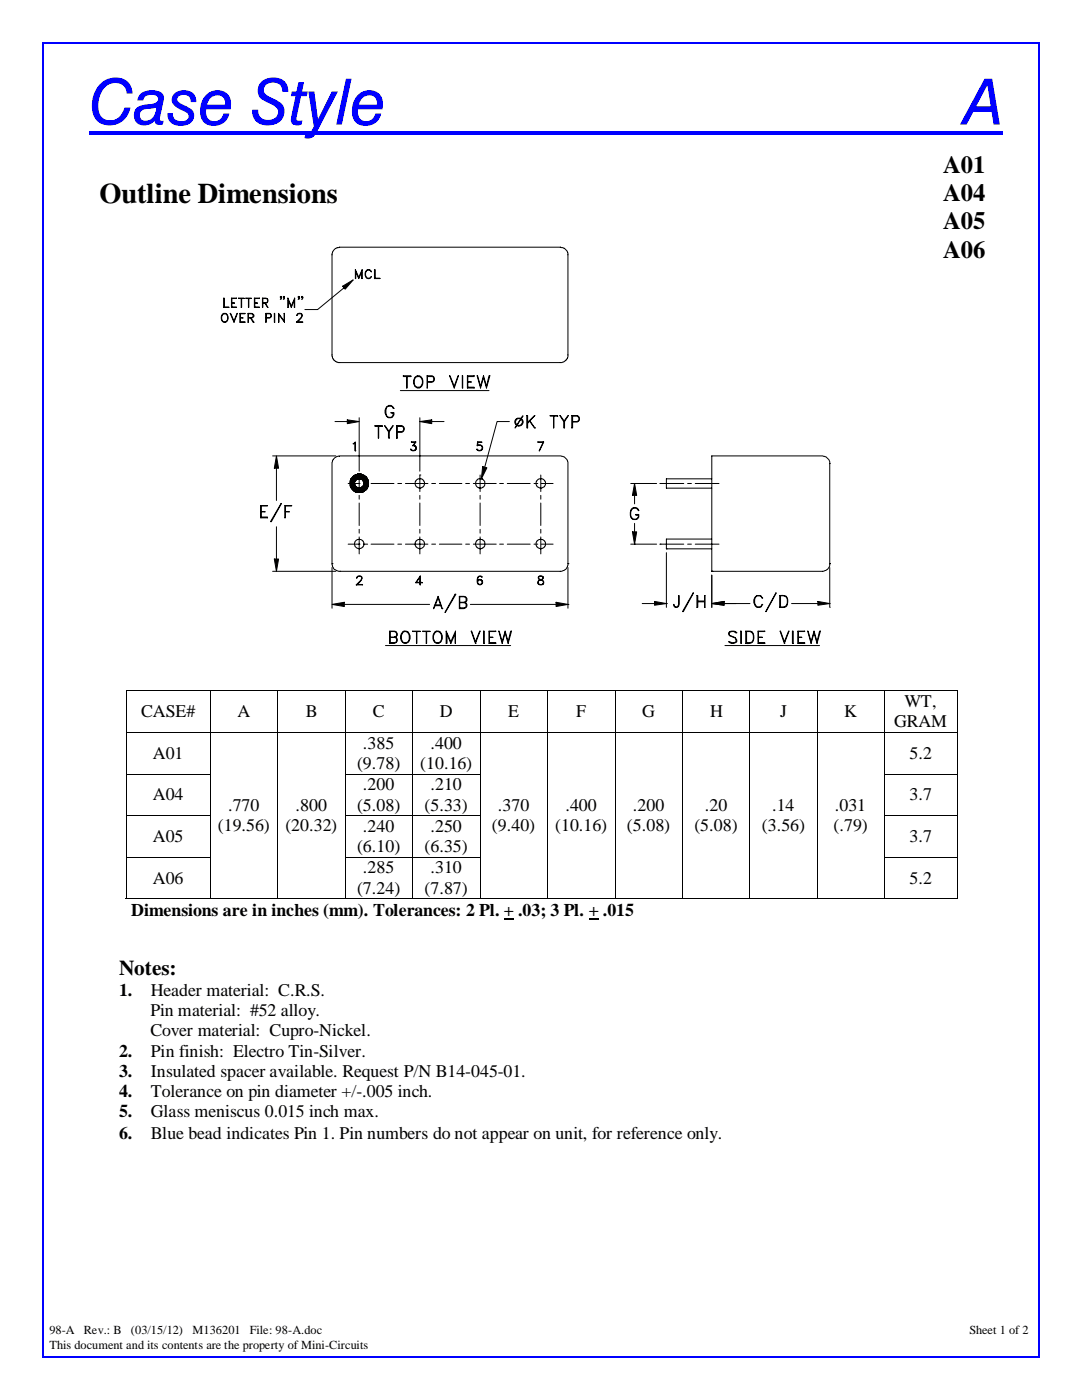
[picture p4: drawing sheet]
<svg xmlns="http://www.w3.org/2000/svg" width="216mm" height="279mm" viewBox="0 0 216 279" stroke-linecap="round" stroke-linejoin="round" font-family="sans-serif">
<path d="M17.8 26.2h182.4v.7h-182.4z" fill="#00f"/>
<g fill="#fff">
<path d="M21.2 189.5h174.7v41.2h-174.7z"/>
<path d="M23.7 136.5h174.6v50.8h-174.6z"/>
</g>
<g fill="#000">
<path d="M25.1 137.8h.2v.2h-.2zM191 137.8h.1v.2h-.1zM55.3 154.4h.2v.2h-.2zM109.2 154.4h.1v.2h-.1zM122.6 154.4h.2v.2h-.2zM136.1 154.4h.2v.2h-.2zM149.6 154.4h.1v.2h-.1zM162.9 154.4h.2v.2h-.2zM55.3 162.7h.2v.2h-.2zM55.3 171h.2v.2h-.2zM109.2 162.7h.1v.2h-.1zM109.2 171h.1v.2h-.1z"/>
<path d="M122.6 162.7h.2v.2h-.2zM122.6 171h.2v.2h-.2zM136.1 162.7h.2v.2h-.2zM136.1 171h.2v.2h-.2zM149.6 162.7h.1v.2h-.1zM149.6 171h.1v.2h-.1zM162.9 162.7h.2v.2h-.2zM162.9 171h.2v.2h-.2zM191 179.3h.1v.2h-.1zM100.5 183.3h2v.3h-2zM117.5 183.3h1.9v.3h-1.9z"/>
</g>
<g fill="none" stroke="#000" stroke-width=".2">
<path d="M25.1 137.9h166M25.2 138v8.1M42 138v8.1M55.4 138v8.1M68.9 138v8.1M82.3 138v8.1M95.8 138v8.1M109.3 138v8.1M122.7 138v8.1M136.2 138v8.1M149.6 138v8.1M163 138v8.1"/>
<path d="M176.5 138v8.1M191 138v8.1M25.1 146.2h166M25.1 154.5h16.9M25.2 146.3v8.1M25.2 154.6v8.1M42 146.3v8.1M42 154.6v8.1M55.4 146.3v8.1M55.4 154.6v8.1M68.8 154.5h27.1M68.9 146.3v8.1"/>
<path d="M68.9 154.6v8.1M82.3 146.3v8.1M82.3 154.6v8.1M95.8 146.3v8.1M95.8 154.6v8.1M109.3 146.3v8.1M109.3 154.6v8.1M122.7 146.3v8.1M122.7 154.6v8.1M136.2 146.3v8.1M136.2 154.6v8.1M149.6 146.3v8.1"/>
<path d="M149.6 154.6v8.1M163 146.3v8.1M163 154.6v8.1M176.4 154.5h14.7M176.5 146.3v8.1M176.5 154.6v8.1M191 146.3v8.1M191 154.6v8.1M25.1 162.8h16.9M25.1 171.1h16.9M25.1 179.4h16.8M25.2 162.9v8.1"/>
<path d="M25.2 171.2v8.3M42 162.9v8.1M42 171.2v8.3M42 179.4h13.3M55.4 162.9v8.1M55.4 171.2v8.3M55.5 179.4h13.3M68.8 162.8h27.1M68.8 171.1h27.1M68.9 162.9v8.1M68.9 171.2v8.3M69 179.4h13.3"/>
<path d="M82.3 162.9v8.1M82.3 171.2v8.3M82.4 179.4h13.3M95.8 162.9v8.1M95.8 171.2v8.3M95.9 179.4h13.3M109.3 162.9v8.1M109.3 171.2v8.3M109.3 179.4h13.3M122.7 162.9v8.1M122.7 171.2v8.3M122.8 179.4h13.3"/>
<path d="M136.2 162.9v8.1M136.2 171.2v8.3M136.3 179.4h13.3M149.6 162.9v8.1M149.6 171.2v8.3M149.7 179.4h13.2M163 162.9v8.1M163 171.2v8.3M163.1 179.4h13.3M176.4 162.8h14.7M176.4 171.1h14.7M176.5 162.9v8.1"/>
<path d="M176.5 171.2v8.3M176.6 179.4h14.4M191 162.9v8.1M191 171.2v8.3"/>
</g>
<path d="M31.8 47.8h146.5v82.3h-146.5z" fill="#fff"/>
<path d="M31.7 47.7h146.6v82.4h-146.6z" fill="none" stroke="#fff" stroke-width=".2"/>
<g fill="none" stroke="#000" stroke-width=".2">
<path d="M44.7 59.5v1.8l1 .1h-1zM46.2 59.5h1l-.9 .1v1.7l.9 .1h-1zM47.6 59.5l1.1 .1zM48.1 59.6v1.8l.1-1.8M49.1 59.5l1.1 .1zM49.6 59.6v1.8l.1-1.8M50.8 59.5h1l-1 .1v1.7l1 .1h-1zM56 59.2l.1 .1zM56.1 59.7l.1-.4h-.3l.1-.1h.2v.3l-.3 .2M56.1 59.4l.1 .1M56.6 59.2l.1 .1zM56.7 59.7l.1-.4-.2 .1v-.2h.2v.3l-.3 .2"/>
<path d="M56.7 59.4l.1 .1M57.4 59.5l.7 1.6 .7-1.6v1.9l-.1-1.5-.6 1.5-.6-1.5-.1 1.5zM59.6 59.2v.1zM59.6 59.2h.1M59.6 59.4l.2 .1M59.7 59.7v-.4h-.2l.1-.1h.1v.3l-.2 .2M60.2 59.2l.1 .1zM60.3 59.7l.1-.4h-.2v-.1h.2v.3l-.2 .2M60.3 59.4l.1 .1M66.6 49.9l.3-.3 .8-.3h44.2l.7 .2 .7 .9-.1 21.1-.4 .5-.7 .4-44.9-.1-.7-.5-.2-.6v-20.6zM68.4 57.1l2.1-1.2-1.6 1.8zM68.6 57.5l-5.2 4.3h-2.6"/>
<path d="M70.9 53.8l.7 1.5 .7-1.5v1.8l-.1-1.4-.6 1.4-.6-1.4-.1 1.4zM73 54.1l.6-.3 .5 .4a.62 .62 0 0 0-.7-.3 .62 .62 0 0 0-.5 .6 .76 .76 0 0 0 .8 1l.4-.3a.65 .65 0 0 1-.7 .4 .65 .65 0 0 1-.5-.7zM74.7 55.6h1.1l-.9-.1v-1.7h-.2l.1 1.8M44.5 62.6a.85 .85 0 0 1 1 .4 .85 .85 0 0 1-.2 1.1 .66 .66 0 0 1-.7 .2 .66 .66 0 0 1-.4-.7v-.4zM44.5 62.7a.61 .61 0 0 1 .9 .5 .76 .76 0 0 1-.7 1 .93 .93 0 0 1-.2-1.5zM45.9 62.5l.8 1.6 .7-1.6-.7 1.8zM46.3 60.4h.5l-.5 .1M47.9 62.5h1l-.9 .1v1.6l.9 .1h-1zM48 63.4h.5l-.5 .1M49.6 63.4l.8-.1v-.6l-.8-.1-.1 1.7v-1.8h.7l.5 .4v.2l-.3 .3-.8 .1M50 63.5l.5 .8h.2l-.6-.8M50.8 60.4h.5l-.5 .1"/>
<path d="M52.5 60.4h.5a.43 .43 0 0 0 .4-.4 .43 .43 0 0 0-.4-.4h-.5l-.1 1.8v-1.9l.9 .1 .2 .2-.1 .4a.81 .81 0 0 1-.9 .3M52.9 60.5l.6 .9-.5-.9M53.1 63.4l.9-.1v-.6l-.9-.1-.1 1.7v-1.8h.8l.3 .2v.4l-.1 .3-.9 .1M54.7 62.5l.1 1.8zM55.6 62.5l1.1 1.6 .1-1.6v1.8l-1.1-1.5-.1 1.5zM59.2 64.2l1.2 .1h-1.3l.9-.8a.55 .55 0 0 0 .2-.8l-.6-.1-.4 .4a.57 .57 0 0 1 .5-.5 .57 .57 0 0 1 .6 .3v.4l-.4 .5-.7 .6M79.9 77.9h17.7M80.5 75h1.5v.2h-1.5zM81.2 75.2v2.2v-2.2M82.8 75.3l.5-.3a1.26 1.26 0 0 1 1.1 .8 1.26 1.26 0 0 1-.4 1.4l-.3 .2a1.3 1.3 0 0 1-.9-2.1zM83 75.2h.9l.4 .7v.6l-.4 .7a.84 .84 0 0 1-1.2-.7l.1-.9zM85.3 76.2h.9a.6 .6 0 0 0 .3-1h-1.2l-.1 2.2v-2.4h1l.3 .2 .2 .3-.1 .4a1.13 1.13 0 0 1-1.3 .4"/>
<path d="M89.7 75l.9 2.1 .9-2.1-.9 2.4zM92.2 75l.1 2.4zM93.3 75h1.3v.2h-1.3v2.1h1.3v.1h-1.3zM93.3 76.2h.7l-.7 .1M95.2 75l.7 2.1 .6-2.1 .6 2.1 .5-2.1h.1l-.6 2.4-.6-2.1-.6 2.1zM54.4 91h12.6M55.2 91l.4 2.4h-.9zM55.2 93.4v6.5M66.7 91.5l.9-.5h44.2a1.98 1.98 0 0 1 1.4 .8l.1 .4v20.6l-.1 .4a1.1 1.1 0 0 1-1 .7l-44.7 .1-.3-.2a1.23 1.23 0 0 1-.9-1.3v-20.2zM66.8 84.1h2.5M69.3 83.8l2.4 .3-2.4 .5zM69.5 96.5h2.3"/>
<path d="M69.8 96.5l.9-.1zM69.8 96.5l.9 .1zM69.9 96.3l.8 .1-.9 .1zM69.9 96.3l.8-.1v.2zM69.9 96.2h.8zM69.9 96.2h.9zM69.9 96.2l.9-.1zM69.9 96.1h.9l-.9 .1zM69.9 96.1l.9-.1zM69.9 96h.9zM69.9 96l1.1-.1zM69.9 97h1z"/>
<path d="M69.9 96.8l.9 .1-.9 .1zM69.9 96.8l.9 .1zM69.9 96.8l.9-.1zM69.9 96.7h.9zM69.9 96.6l.8 .1h-.8zM69.9 96.6l.8 .1zM70 95.8l1 .1-1.1 .1zM70 95.8l1 .1zM70 95.8l1.1-.1zM70 95.7h1.1zM70 95.7l1.2-.1zM70 95.7l1.3-.1z"/>
<path d="M70 97.3h1.2zM70 97.3l1.1-.1zM70 97.1l1 .1-1 .1zM70 97.1l1 .1zM70 97.1h1zM70.1 95.6h1.2l-1.3 .1zM70.1 97.3h1.3zM70.1 97.3h1.2zM70.1 97.3h1.1zM70.1 95.5h3.2zM70.1 95.5l1.6 .1h-1.6zM70.1 95.5l3.1-.1z"/>
<path d="M70.1 97.4l1.6 .9-1.5-.7zM70.1 97.4h1.6v.9zM70.1 97.4h1.6zM70.1 97.4h1.5zM70.1 97.4h1.4zM70.1 95.5h3.2M70.1 95.4h3.2M70.2 95.4l2.9-.2 .1 .2zM70.2 97.6l1.5 .7zM70.2 95.3h3M70.3 95.2h2.8l-2.9 .2zM70.3 95.2h2.8z"/>
<path d="M70.3 95.2l2.7-.1zM70.3 97.7l1.4 .6zM70.3 95.2h2.8M70.4 95.1h2.6zM70.4 97.8l1.3 .5zM70.4 95.1h2.6M70.5 88.5l.4-.3 .1 1.8h-.2v-1.6zM70.5 95.1h2.4h-2.5zM70.5 95.1h2.4zM70.5 97.8l1.2 .5zM70.5 95h2.4M70.6 95h2.2l-2.3 .1z"/>
<path d="M70.6 95h2.2zM70.6 95l2.1-.1zM70.6 97.9l1.1 .4zM70.6 94.9h2.2M70.7 94.9h2zM70.7 94.9h1.9zM70.7 98l1 .3zM70.7 94.9h2M70.8 94.9h1.8zM70.8 94.9l1.6-.1zM70.8 98.1l.9 .2zM70.9 96h-1h1"/>
<path d="M70.9 94.8h1.5zM70.9 94.8l1.4-.1zM70.9 98.2l.8 .1zM71.1 94.7h1.2zM71.1 94.7h1.1zM71.1 98.2l.6 .1zM71.2 94.7h1zM71.2 94.7l.9-.1zM71.2 98.3h.5h-.5M71.3 94.6h.8zM71.3 94.6h.6zM71.3 98.3h.4h-.4"/>
<path d="M71.4 95.6h-1.3h1.3M71.4 94.6h.5zM71.4 94.6h.4zM71.4 98.3h.3h-.3M71.5 95.6h-1.4h1.4M71.6 95.6h-1.5h1.5M71.6 94.6h.2zM71.7 94.8h.1M71.7 98.3l.6-.1zM71.7 98.3l.7-.1zM71.7 98.3l.9-.2zM71.7 98.3l1-.3z"/>
<path d="M71.7 98.3l1.1-.4zM71.7 98.3l1.2-.5zM71.7 98.3l1.3-.5zM71.7 98.3l1.4-.6zM71.7 98.3l1.5-.7zM71.7 98.3l1.6-.9-.1 .2zM71.7 97.4h1.6l-1.6 .9zM71.7 97.4h1.6zM71.7 95.6h-1.6h1.6M71.7 95.6h1.6h-1.6M71.7 95.6l1.6-.1zM71.7 83.4v10.6"/>
<path d="M71.7 94.8v3.3M71.7 98.9v.7M71.8 97.4h1.5zM71.8 95.6h1.5h-1.5M71.9 98.3h-.2h.2M71.9 97.3l1.4 .1zM71.9 97.3h1.4zM71.9 95.6h1.4h-1.4M72 97.3h1.3zM72 95.6l1.4 .1zM72 95.6h1.3l.1 .1zM72.1 98.3h-.4h.4"/>
<path d="M72.1 97.3h1.2zM72.1 95.6l1.3 .1zM72.2 98.3h-.5h.5M72.2 97.3h1.2zM72.2 95.6l1.2 .1zM72.3 97.2l1.1 .1zM72.3 95.7l1.1 .1zM72.3 97.2l1.1-.1v.2zM72.3 95.8h1.1zM72.4 97.1h1l-1.1 .1zM72.4 97l1 .1zM72.4 97h1z"/>
<path d="M72.4 96h1h-1M72.4 95.9l1 .1zM72.4 95.9l1-.1v.2zM72.5 96.9l.9-.1v.2zM72.5 96.8h.9zM72.5 96.1l1 .1zM72.5 96.1h.9l.1 .1zM72.5 96l.9 .1zM72.6 96.7l.8 .1h-.9zM72.6 96.7h.9zM72.6 96.7l.9-.1v.1zM72.6 96.6h.9z"/>
<path d="M72.6 96.5h.9zM72.6 96.6l.9-.1zM72.6 96.4l.9 .1zM72.6 96.4l.9-.1v.2zM72.6 96.2l.9 .1-.9 .1zM72.6 96.2l.9 .1zM72.6 96.2h.9zM72.6 96.5h.8M74 96.5h4.6M74.8 85l1.5 .1zM75.5 85.1v2.3l.1-2.3M77.1 81.3l.4-.4a1 1 0 0 1 1.1 .6h-.2v-.2a.97 .97 0 0 0-1.2 0l-.2 .5a1.34 1.34 0 0 0 .5 1.5h.5a.67 .67 0 0 0 .4-.9h-.4h.6v.4l-.3 .5a1.13 1.13 0 0 1-1.3-.4 1.13 1.13 0 0 1 0-1.4z"/>
<path d="M77.6 86.2l.8-1.2-.7 1.2v1.2h-.2v-1.2l-.8-1.2 1 1.2M79.3 86.2h.9l.4-.5v-.3l-.4-.3h-.9v2.3h-.2v-2.4h1.1a.67 .67 0 0 1 .5 .6 .67 .67 0 0 1-.5 .6h-.9M79.4 96.5h.7M80.9 96.5h4.5M82 89.7l.3 .2M82.4 88.9a.59 .59 0 0 1 .7 .5 .59 .59 0 0 1-.5 .6 .59 .59 0 0 1-.7-.4h.1a.57 .57 0 0 0 .5 .3 .57 .57 0 0 0 .5-.4M82.7 89l.3 .4-.1 .3-.2 .2M82.9 88.3l-.8-.1h.9l-.6 .8M82.9 88.2l-.6 .8h.5l.2 .3M83.8 84.1l2.3-.3v.8zM83.8 94.8h.1M83.8 84.1h.1"/>
<path d="M83.8 83.4v10.6M83.8 94.8v3.3M83.8 98.9v.7M86.1 96.5h.8M86.1 84.1h2.5M87.7 96.5h4.5M92.9 96.5h.8M94.4 96.5h4.6M95.2 89.7l.3 .2M95.6 97.3h.1M95.8 94.8v3.3M95.8 98.9v.7"/>
<path d="M95.9 88.9a.55 .55 0 0 1 .3 .5 .55 .55 0 0 1-.3 .5M96.1 95.6h.1M96.2 89.2a.72 .72 0 0 0-1-.2l.1-.8h.8l-.7 .1-.1 .6a.64 .64 0 0 1 .9 .1 .64 .64 0 0 1-.2 .9 .64 .64 0 0 1-.9-.3h.1a.57 .57 0 0 0 .5 .3 .57 .57 0 0 0 .5-.4M96.3 93.1l.9 .3-1.1 2.2zM96.7 96.5a.91 .91 0 0 0-.4-.9 .91 .91 0 0 0-1 0 .95 .95 0 0 0-.3 1.3 .95 .95 0 0 0 1.1 .4l.5-.3 .2-.5M99.7 96.5h.8M101.2 96.5h4.6M101.6 84.1h-2.4l-2.5 9.1M104.3 83l-1.6 2.4zM105.1 82.9h.2v2.5h-.2zM105.3 84.3l1.4-1.4-1.4 1.6M105.6 84l1 1.4h.2l-1.1-1.4"/>
<path d="M106.6 96.5h.7M107.9 94.8v3.3M107.9 98.9v.7M108 96.5h2.4M108.4 88.2l-.8 1.8 .9-1.8h-1.2l1.1 .1M109.8 82.9l1.5 .1zM110.4 83v2.4l.1-2.4M112.5 84.1l.9-1.2-.8 1.2v1.3h-.1v-1.3l-.8-1.2 .9 1.2M114.3 84.1h.9l.3-.3-.1-.6-.2-.2h-.9v2.4h-.2v-2.5h1.1a.68 .68 0 0 1 .4 .7 .68 .68 0 0 1-.4 .6h-.9M125.9 96.5h5.1M126.6 96.5l.4 2.4h-.8zM126.6 98.9v1.7"/>
<path d="M131.7 96.5h.1M131.7 96.5h4.7M137.2 96.5h.8M138.7 96.5h4.8M142 95.6h-9v1.8h9M165.6 92.5a1.44 1.44 0 0 0-1.5-1.5h-22.1v23M165.6 92.5v20a1.57 1.57 0 0 1-1.5 1.5h-22.1M52 100.9h1.4l-1.3 .1v2.2h1.3v.1h-1.4zM52.1 102.1h.8l-.8 .1M54.4 114h12.6M54.7 111.6h.9l-.4 2.4zM55.2 105.1v6.5"/>
<path d="M56.1 100.5l-2 3.6h-.1zM56.9 100.9h1.3l-1.3 .1v2.3zM56.9 102.1h.8l-.8 .1M66.3 112.5h.1M66.3 113.3v8.1M67.8 114h.1M69.5 108.6h2.3M71.2 116.6l1.1 .1h-1.2l.8-.8a.55 .55 0 0 0 .2-.8l-.6-.1-.3 .4a.57 .57 0 0 1 .5-.5 .57 .57 0 0 1 .5 .3v.4l-.3 .5-.7 .6M71.7 100.4v4.5M71.7 105.6v.8M71.7 107.2v3.3M72.6 108.6h.8"/>
<path d="M74 108.6h4.6M79.4 108.6h.7M80.9 108.6h4.5M83 116.2l1.3 .1h-1.4l1-1.4v1.8l-.1-1.5-.8 1.1M83.8 100.4v4.5M83.8 105.6v.8M83.8 107.2v3.3M86.1 108.6h.8M87.4 119l.9 2.5h-.1l-.8-2.1-.9 2.1zM87.7 108.6h4.5M90.8 118.6h.2l-2.2 3.6zM92.9 108.6h.8"/>
<path d="M94.4 108.6h4.6M95.3 116.3l.4 .3h.4l.1-.3M95.3 116l.4-.3 .4 .1 .1 .2M95.5 115.1h.6M95.5 115a1.6 1.6 0 0 0-.1 1.5l.2 .1M95.6 115.7l-.3 .4M95.8 100.4v4.5M95.8 105.6v.8M95.8 107.2v3.3M95.9 115.7l.3 .4-.1 .4-.2 .1M96.1 115l.1 .2a.52 .52 0 0 0-.7-.2 1.06 1.06 0 0 0 .2 1.7 .55 .55 0 0 0 .6-.8 .55 .55 0 0 0-1 0M96.7 108.6v-.4a.97 .97 0 0 0-1.5-.4 .97 .97 0 0 0 0 1.5 .97 .97 0 0 0 1.5-.4l.1-.3"/>
<path d="M99.7 108.6h.8M101.2 108.6h4.6M106.6 108.6h.7M107.4 116.5l.3 .1M107.5 115v.5l.7 .4 .2 .5a.6 .6 0 0 1-1 0l.1-.4 .8-.4 .1-.3-.2-.3zM107.5 115.1h.8M107.6 115l-.1 .3 .2 .3a.58 .58 0 0 1 .8 .6 .58 .58 0 0 1-.8 .5 .51 .51 0 0 1-.4-.5 .51 .51 0 0 1 .4-.5l.4-.1a.36 .36 0 0 0 .1-.6M107.9 100.4v4.5M107.9 105.6v.8M107.9 107.2v3.3M108 108.6h2.4M108.4 116.5l-.2 .1"/>
<path d="M113.3 112.5h.1M113.3 113.3v8.1M125.9 108.6h5.1M125.9 101.7a.85 .85 0 0 1 .9-.4 .85 .85 0 0 1 .7 .6 .86 .86 0 0 0-1.1-.5 .86 .86 0 0 0-.6 1.1 .81 .81 0 0 0 .6 1.1 .81 .81 0 0 0 1-.8h-.5v-.1h.6a.86 .86 0 0 1-.8 1 .86 .86 0 0 1-.9-.9zM126.2 106.1h.8l-.4 2.5zM126.6 108.6h.1M126.6 104.5v1.6M131.7 108.6h.1M131.7 108.6h4.7M133 109.5h.1M133 110.3v10.9M133 109.5h9"/>
<path d="M135.4 118.8v2.2a.54 .54 0 0 1-.9 0l-.1-.4 .2 .4 .5 .1 .3-.5zM137.2 108.6h.8M138.3 118.3l-1.9 3.8h-.2zM138.7 108.6h4.8M139.1 118.8h.1v2.4h-.1zM139.2 119.9h1.4M140.6 118.8l.1 2.4zM142 114h.1M142 114.8v6.4M142 107.6h-9v1.9M150.7 119.2l.4-.4h.5l.2 .1 .4 .5h-.2l-.2-.4-.7-.1a1.38 1.38 0 0 0 0 2.2h.5l.4-.5h.2l-.4 .5h-.9a1.63 1.63 0 0 1-.2-1.9zM154.8 118.3l-2 3.8z"/>
<path d="M155.6 118.8a1.19 1.19 0 0 1 1.6 .9 1.14 1.14 0 0 1-1 1.5h-.6zM155.7 118.9a1.13 1.13 0 0 1 1.5 1.1 1.13 1.13 0 0 1-1.5 1.1zM165.6 113.3v7.9M66.3 120.6l2.4-.4v.8zM68.7 120.6h17M76.9 128.8h25M77.9 127.1h.8a.6 .6 0 0 1 .6 .5 .6 .6 0 0 1-.3 .6l-.3 .2h-.9v-2.4h.9a.64 .64 0 0 1 .6 .6 .64 .64 0 0 1-.6 .6M78.7 127.1l.4-.3-.1-.6-.3-.2h-.8v2.2h1.1v-.9l-1.1-.1M80.4 126a1.13 1.13 0 0 1 1.3 .4 1.13 1.13 0 0 1 0 1.4l-.1 .3-.5 .3a1.2 1.2 0 0 1-1-1.9zM80.4 126.2a.78 .78 0 0 1 .9-.1 .78 .78 0 0 1 .4 .8v.6a.81 .81 0 0 1-1.3 .7l-.3-.7v-.6zM82.3 126h1.6zM83.1 126v2.4l.1-2.4"/>
<path d="M84.4 126h1.4zM85 126v2.4l.1-2.4M86.7 120.9h1.4M86.8 126a1.13 1.13 0 0 1 1.3 .4 1.13 1.13 0 0 1 0 1.4 .86 .86 0 0 1-1.3 .4 1.54 1.54 0 0 1 0-2.2zM86.8 120.7h1.1M87.2 126a1.33 1.33 0 0 0-.4 2.2 .84 .84 0 0 0 1.3-.7 1.06 1.06 0 0 0-.9-1.5M89 126l1 2.1 .9-2.1v2.4l-.1-1.9-.8 1.9-.8-1.9v1.9h-.2zM91.7 120.2h.9a.6 .6 0 0 1 .6 .4 .6 .6 0 0 1-.3 .7l-.3 .2h-.9v-2.5h.9a.64 .64 0 0 1 .4 1l-.1 .2-.3 .1M92.6 120.2l.4-.3-.1-.6-.3-.2h-.9v2.2l1.2-.1v-.8l-1.2-.1M93.9 120.6h17.1M94 126l.9 2.1 .9-2.1-.8 2.4zM96.5 126h.1v2.4h-.1z"/>
<path d="M97.6 126h1.3h-1.2v2.2h1.2v.2h-1.3zM97.7 127.1h.6l-.6 .1M99.5 126l.7 2.1 .6-2.1 .6 2.1 .5-2.1h.2l-.7 2.4-.6-2.1-.6 2.1zM111 120.2l2.3 .4-2.3 .4zM113.3 120.6h.1M128.1 120.5h2.5M130.6 120l2.4 .5-2.4 .3zM133 120.5h.1M139.2 120.1h1.4M142 120.5l2.5-.5v.8zM144.5 120.5h5.1M144.7 128.8h18.8"/>
<path d="M145.6 126a1.26 1.26 0 0 1 1.4 .3h-.2a.8 .8 0 0 0-1.3 0l.1 .5a2.18 2.18 0 0 1 1.4 .9v.4a1.1 1.1 0 0 1-1.6 0l.9 .2 .6-.2a.67 .67 0 0 0-.5-.9l-.6-.2a.49 .49 0 0 1-.4-.7zM147.8 126h.2v2.4h-.2zM148.8 126a1.15 1.15 0 0 1 1.6 .9 1.2 1.2 0 0 1-.3 1.3 1.2 1.2 0 0 1-1.3 .2zM149 126a1.2 1.2 0 0 1 1.3 .7 1.2 1.2 0 0 1-.3 1.5h-1zM151.3 126h1.3h-1.3v2.2h1.3v.2h-1.3zM151.3 127.1h.8l-.8 .1M155.7 126l.8 2.1 .9-2.1-.8 2.4zM157.9 120.5h5.3M158.1 126h.2v2.4h-.2zM159.2 126h1.4h-1.3v2.2h1.3v.2h-1.4zM159.3 127.1h.7l-.7 .1M161.2 126l.6 2.1 .6-2.1 .6 2.1 .5-2.1h.2l-.7 2.4-.6-2.1-.6 2.1z"/>
<path d="M163.2 120l2.4 .5-2.4 .3zM165.6 120.5h.1"/>
<circle cx="71.7" cy="96.5" r="1.87"/>
<circle cx="71.7" cy="96.5" r=".91"/>
<circle cx="83.8" cy="96.4" r=".93"/>
<circle cx="103.5" cy="84.2" r=".81"/>
<circle cx="103.6" cy="84.2" r=".71"/>
<circle cx="107.9" cy="96.5" r=".92"/>
<circle cx="71.7" cy="108.6" r=".95"/>
<circle cx="83.8" cy="108.5" r=".92"/>
<circle cx="107.9" cy="108.6" r=".92"/>
</g>
<g fill="#000">
<path d="M68.4 57.1l2.1-1.2-1.6 1.8zM55.2 91l.4 2.4h-.9zM69.3 83.8l2.4 .3-2.4 .5zM69.9 96.3l.8 .1-.8 .1zM69.9 96.2l.8 .1zM69.9 96.1h.9l-.9 .1zM69.9 96l.9 .1zM69.9 97h1zM69.9 96.8l.9 .1-.9 .1zM69.9 96.7h.9zM69.9 96.6l.8 .1h-.8zM69.9 96.5l.8 .1z"/>
<path d="M70 95.8l1 .1-1.1 .1zM70 95.7h1.1zM70 97.3h1.2zM70 97.1l1 .1-1 .1zM70.1 95.6h1.2l-1.3 .1zM70.1 97.3h1.3l-1.3 .2zM70.1 95.5l1.6 .1h-1.6zM70.1 97.5l1.6 .9zM70.2 97.6l1.5 .8zM70.3 97.7l1.4 .7zM70.4 97.8l1.3 .6zM70.5 97.8l1.2 .6z"/>
<path d="M70.6 97.9l1.1 .5zM70.7 98l1 .4zM69.9 96.5l.8-.1zM69.9 96.3l.8 .1zM69.9 96.6l.8 .1zM69.9 96.2h.9zM69.9 96.2l.9-.1v.1zM69.9 96.1h.9zM70.7 94.9h1.9zM70.8 98.1l.9 .3zM69.9 96.8l.9 .1zM69.9 96.8l.9-.1z"/>
<path d="M69.9 96h1zM70.8 94.9l1.6-.1zM70.9 98.2l.8 .2zM70 97.1h1zM69.9 96l1.1-.1zM70 95.8l1 .1zM70 97.3l1.1-.1zM70 97.1l1 .1zM70 95.8l1.1-.1zM70.9 94.8l1.4-.1zM71.1 98.2l.6 .2zM70 95.7l1.2-.1z"/>
<path d="M71.1 94.7h1.1zM71.2 98.3l.5 .1zM70.1 97.3h1.1zM70.1 97.3h1.2zM70 95.7l1.3-.1zM71.2 94.7l.9-.1zM71.3 98.3l.4 .1zM70.1 97.3h1.3zM70.1 95.6h1.3zM71.3 94.6h.6zM71.4 98.3l.3 .1zM70.1 97.5l1.4-.1z"/>
<path d="M70.1 95.6h1.4zM70.1 97.5l1.5-.1zM70.1 95.6h1.5zM71.4 94.6h.4zM70.1 97.5l1.6-.1zM71.7 97.4l1.6 .1-1.6 .9zM70.1 95.6h1.6zM71.7 95.6h1.6zM71.6 94.6h.2zM70.1 97.5l1.6-.1v1zM71.7 97.4l1.6 .1zM71.8 95.6h1.5z"/>
<path d="M71.8 97.4l1.5 .1zM71.4 94.6h.5zM71.7 98.4l.2-.1zM71.9 95.6h1.4zM71.3 94.6h.8zM71.9 97.3h1.4zM72 95.6l1.4 .1zM71.7 98.4l.4-.1zM72 97.3h1.3zM72.1 95.6l1.3 .1zM71.2 94.7h1zM71.7 98.4l.5-.1z"/>
<path d="M72.1 97.3h1.2zM72.2 95.6l1.2 .1zM71.1 94.7h1.2zM72.2 97.3h1.2zM72.3 95.7l1.1 .1zM71.7 98.4l.6-.2zM72.3 97.2l1.1 .1zM72.3 95.8h1.1zM70.9 94.8h1.5zM71.7 98.4l.7-.2zM72.4 97.1h1l-1.1 .1zM72.4 97l1 .1z"/>
<path d="M72.4 96h1zM72.4 95.9l1 .1zM70.8 94.9h1.8zM72.4 97h1zM72.5 96.8h.9zM72.5 96.1l1 .1h-.9zM72.5 96.1h.9zM71.7 98.4l.9-.3zM72.6 96.7l.8 .1h-.9zM72.6 96.7h.9zM72.6 96.6h.9zM72.6 96.5h.9z"/>
<path d="M72.6 96.4l.9 .1zM72.6 96.3h.9zM72.6 96.2h.9zM71.7 98.4l1-.4zM71.7 98.4l1.1-.5zM71.7 98.4l1.2-.6zM71.7 98.4l1.3-.6zM71.7 98.4l1.4-.7zM71.7 98.4l1.5-.8zM71.7 98.4l1.6-.9zM71.9 97.3h1.4v.2zM72 95.6h1.3l.1 .1z"/>
<path d="M71.7 95.6l1.6-.1zM72.3 97.2l1.1-.1v.2zM72.5 96.9l.9-.1v.2zM72.5 96.1h.9l.1 .1zM72.5 96.1l.9-.1zM72.4 95.9l1-.1v.2zM72.6 96.7l.9-.1v.1zM72.6 96.6l.9-.1zM72.6 96.4l.9-.1v.2zM72.6 96.3l.9-.1zM83.8 84.1l2.3-.3v.8zM96.3 93.1l.9 .3-1.1 2.2z"/>
<path d="M126.6 96.5l.4 2.4h-.8zM54.7 111.6h.9l-.4 2.4zM126.2 106.1h.8l-.4 2.5zM66.3 120.6l2.4-.4v.8zM111 120.2l2.3 .4-2.3 .4zM130.6 120l2.4 .5-2.4 .3zM142 120.5l2.5-.5v.8zM163.2 120l2.4 .5-2.4 .3z"/>
</g>
<path d="M55.2 91v.1zM67.8 91l.1 .1z" fill="#000"/>
<path d="M8.5 8.4h.3v.3h-.3z" fill="#00f"/>
<path d="M8.5 8.6h199" fill="none" stroke="#00f" stroke-width=".25"/>
<path d="M207.2 8.4h.3v.3h-.3z" fill="#00f"/>
<path d="M8.6 8.7v262M207.3 8.7v262" fill="none" stroke="#00f" stroke-width=".25"/>
<path d="M8.5 270.7h.3v.2h-.3z" fill="#00f"/>
<path d="M8.5 270.8h199" fill="none" stroke="#00f" stroke-width=".25"/>
<path d="M207.2 270.7h.3v.2h-.3z" fill="#00f"/>
<g font-size="12.7" fill="#00f">
<text x="17.8" y="24.9">Case Style</text>
<text x="192.5" y="24.9">A</text>
</g>
<text font-size="5.7" x="19.9" y="40.6">Outline Dimensions</text>
<g font-size="4.9">
<text x="188.2" y="34.4">A01</text>
<text x="188.2" y="40.1">A04</text>
<text x="188.2" y="45.8">A05</text>
<text x="188.2" y="51.5">A06</text>
</g>
<text font-size="4.2" x="23.7" y="194.6">Notes:</text>
<g font-size="3.6">
<text x="28.2" y="143.1">CASE#</text>
<text x="47.4" y="143.1">A</text>
<text x="61" y="143.1">B</text>
<text x="74.4" y="143.1">C</text>
<text x="87.8" y="143.1">D</text>
<text x="101.4" y="143.1">E</text>
<text x="114.9" y="143.1">F</text>
<text x="128.1" y="143.1">G</text>
<text x="141.7" y="143.1">H</text>
<text x="155.7" y="143.1">J</text>
<text x="168.4" y="143.1">K</text>
<text x="180.5" y="141.1">WT,</text>
<text x="72.4" y="149.4">.385</text>
<text x="85.9" y="149.4">.400</text>
<text x="178.4" y="145.2">GRAM</text>
<text x="30.5" y="151.4">A01</text>
<text x="71.2" y="153.5">(9.78)</text>
<text x="83.9" y="153.5">(10.16)</text>
<text x="181.5" y="151.4">5.2</text>
<text x="30.5" y="159.7">A04</text>
<text x="45.5" y="161.8">.770</text>
<text x="59" y="161.8">.800</text>
<text x="71.2" y="161.8">(5.08)</text>
<text x="72.4" y="157.7">.200</text>
<text x="84.7" y="161.8">(5.33)</text>
<text x="85.9" y="157.7">.210</text>
<text x="99.4" y="161.8">.370</text>
<text x="112.8" y="161.8">.400</text>
<text x="126.3" y="161.8">.200</text>
<text x="140.7" y="161.8">.20</text>
<text x="154.1" y="161.8">.14</text>
<text x="166.6" y="161.8">.031</text>
<text x="181.5" y="159.7">3.7</text>
<text x="43.5" y="165.8">(19.56)</text>
<text x="56.9" y="165.8">(20.32)</text>
<text x="72.4" y="166">.240</text>
<text x="85.9" y="166">.250</text>
<text x="98.2" y="165.8">(9.40)</text>
<text x="110.8" y="165.8">(10.16)</text>
<text x="125.1" y="165.8">(5.08)</text>
<text x="138.6" y="165.8">(5.08)</text>
<text x="152" y="165.8">(3.56)</text>
<text x="166.3" y="165.8">(.79)</text>
<text x="30.5" y="168">A05</text>
<text x="71.2" y="170.1">(6.10)</text>
<text x="84.7" y="170.1">(6.35)</text>
<text x="181.5" y="168">3.7</text>
<text x="30.5" y="176.3">A06</text>
<text x="71.2" y="178.4">(7.24)</text>
<text x="72.4" y="174.3">.285</text>
<text x="84.7" y="178.4">(7.87)</text>
<text x="85.9" y="174.3">.310</text>
<text x="181.5" y="176.3">5.2</text>
<text x="26.2" y="182.9">Dimensions are in inches (mm). Tolerances: 2 Pl. + .03; 3 Pl. + .015</text>
<text x="23.7" y="198.7">1.</text>
<text x="30" y="202.7">Pin material: #52 alloy.</text>
<text x="30.1" y="198.7">Header material: C.R.S.</text>
<text x="30" y="206.8">Cover material: Cupro-Nickel.</text>
<text x="23.7" y="210.9">2.</text>
<text x="23.7" y="214.9">3.</text>
<text x="30.1" y="210.9">Pin finish: Electro Tin-Silver.</text>
<text x="30.1" y="214.9">Insulated spacer available. Request P/N B14-045-01.</text>
<text x="23.7" y="219">4.</text>
<text x="30.1" y="219">Tolerance on pin diameter +/-.005 inch.</text>
<text x="23.7" y="223">5.</text>
<text x="23.7" y="227.3">6.</text>
<text x="30.1" y="223">Glass meniscus 0.015 inch max.</text>
<text x="30.1" y="227.3">Blue bead indicates Pin 1. Pin numbers do not appear on unit, for reference only.</text>
</g>
<g font-size="2.5">
<text x="9.9" y="266.2">98-A</text>
<text x="9.9" y="269.1">This document and its contents are the property of Mini-Circuits</text>
<text x="16.7" y="266.2">Rev.: B</text>
<text x="26.1" y="266.2">(03/15/12)</text>
<text x="38.4" y="266.2">M136201</text>
<text x="49.8" y="266.2">File: 98-A.doc</text>
<text x="193.4" y="266.2">Sheet 1 of 2</text>
</g>
</svg>
